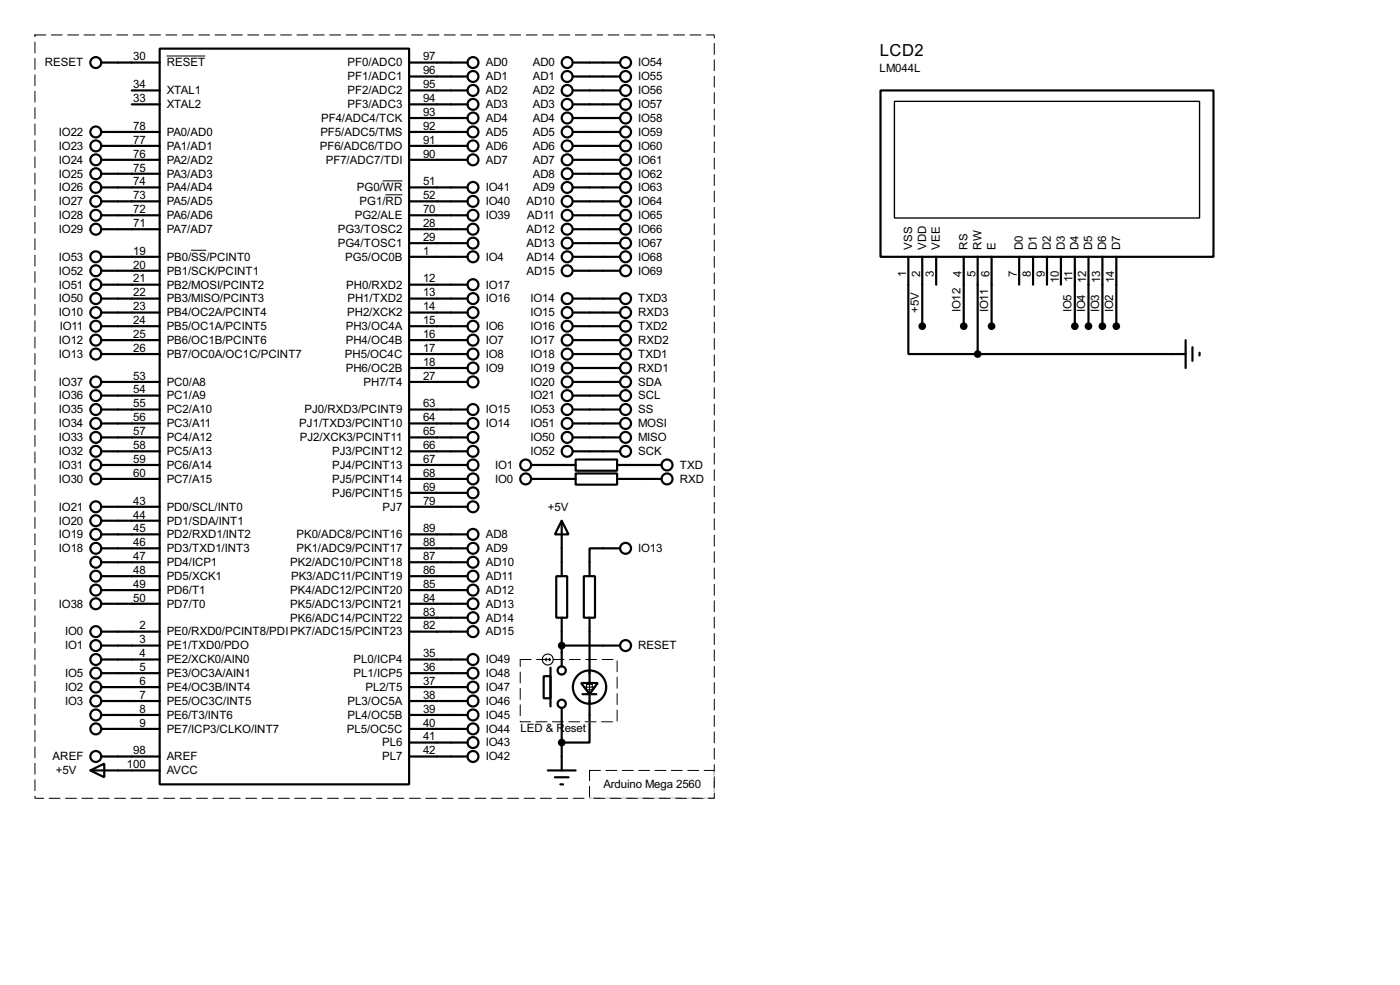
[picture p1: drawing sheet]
<svg xmlns="http://www.w3.org/2000/svg" width="256mm" height="180mm" viewBox="0 0 256 180" stroke-linecap="round" stroke-linejoin="round" font-family="sans-serif">
<g fill="none" stroke="#000" stroke-width=".4">
<path d="M18.6 11.5h10.7M24.2 16.6h5.1M24.2 19.1h5.1M29.3 8.9h45.7v134.7h-45.7zM75 11.5h10.7M75 14h10.7M75 16.6h10.7M75 19.1h10.7M105 11.5h8.6M105 14h8.6M105 16.6h8.6M105 19.1h8.6"/>
<path d="M161.3 16.6h61v30.4h-61zM18.6 24.2h10.7M18.6 26.7h10.7M18.6 29.3h10.7M18.6 31.8h10.7M18.6 34.3h10.7M18.6 36.9h10.7M18.6 39.4h10.7M75 24.2h10.7M75 26.7h10.7M75 29.3h10.7M75 34.3h10.7"/>
<path d="M75 36.9h10.7M75 39.4h10.7M75 21.6h10.7M105 24.2h8.6M105 26.7h8.6M105 29.3h8.6M105 31.8h8.6M105 34.3h8.6M105 36.9h8.6M105 39.4h8.6M105 21.6h8.6M18.6 42h10.7"/>
<path d="M18.6 47h10.7M18.6 49.6h10.7M18.6 52.1h10.7M18.6 54.7h10.7M18.6 57.2h10.7M18.6 59.7h10.7M75 42h10.7M75 47h10.7M75 52.1h10.7M75 54.7h10.7M75 57.2h10.7M75 59.7h10.7"/>
<path d="M75 44.5h10.7M105 42h8.6M105 47h8.6M105 49.6h8.6M105 54.7h8.6M105 57.2h8.6M105 59.7h8.6M105 44.5h8.6M166.4 47v17.8h12.7M169 47v12.7M171.5 47v5.1M176.6 47v12.7"/>
<path d="M179.1 47v17.8M181.7 47v12.7M186.7 47v5.1M189.3 47v5.1M191.8 47v5.1M194.4 47v5.1M196.9 47v12.7M199.4 47v12.7M202 47v12.7M204.5 47v12.7M18.6 62.3h10.7M18.6 64.8h10.7"/>
<path d="M18.6 69.9h10.7M18.6 72.4h10.7M18.6 75h10.7M18.6 77.5h10.7M75 62.3h10.7M75 64.8h10.7M75 69.9h10.7M75 75h10.7M75 77.5h10.7M75 67.4h10.7M105 62.3h8.6M105 64.8h8.6"/>
<path d="M105 69.9h8.6M105 72.4h8.6M105 75h8.6M105 77.5h8.6M105 67.4h8.6M179.1 64.8h38.1M217.2 62.3v5.1M218.5 63.6v2.5M219.8 64.6v.5M18.6 87.7h10.7M18.6 85.1h10.7M18.6 80.1h10.7"/>
<path d="M18.6 82.6h10.7M18.6 92.8h10.7M18.6 95.3h10.7M18.6 97.8h10.7M75 87.7h10.7M75 85.1h10.7M75 80.1h10.7M75 82.6h10.7M75 92.8h10.7M75 97.8h10.7M75 90.2h10.7M97.3 87.7h8.2"/>
<path d="M97.3 85.1h8.2M102.9 95.3l1.3 2.5h-2.5zM102.9 95.3v10.2M105 80.1h8.6M105 82.6h8.6M105.5 86.7h7.6v2h-7.6zM105.5 84.1h7.6v2.1h-7.6zM113.1 87.7h8.1M113.1 85.1h8.1M18.6 100.4h10.7M18.6 102.9h10.7M18.6 105.5h10.7"/>
<path d="M18.6 108h10.7M18.6 110.5h10.7M18.6 115.6h10.7M18.6 118.2h10.7M75 100.4h10.7M75 102.9h10.7M75 105.5h10.7M75 108h10.7M75 110.5h10.7M75 115.6h10.7M75 113.1h10.7M101.9 105.5h2v7.6h-2z"/>
<path d="M102.9 118.2h10.7M102.9 113.1v8.9M107 105.5h2v7.6h-2zM108 113.1v11.9M113.6 100.4h-5.6v5.1M18.6 120.7h10.7M18.6 123.2h10.7M18.6 125.8h10.7M18.6 128.3h10.7M18.6 130.9h10.7M18.6 133.4h10.7M18.6 138.5h10.7"/>
<path d="M75 120.7h10.7M75 123.2h10.7M75 125.8h10.7M75 128.3h10.7M75 130.9h10.7M75 133.4h10.7M75 138.5h10.7M75 135.9h10.7M99.6 123.8h1.3v4h-1.3zM100.9 122.2v7.1M102.9 129.6v11.4M106.5 125h3l-1.5 2.1z"/>
<path d="M106.7 127.1h2.6M108 127.1v8.8h-5.1M16.6 141l2.5-1.2v2.5zM16.6 141h12.7M100.4 141h5.1M101.7 142.3h2.5M102.7 143.6h.5"/>
<circle cx="17.5" cy="11.5" r="1"/>
<circle cx="86.6" cy="11.5" r="1"/>
<circle cx="86.6" cy="14" r="1"/>
<circle cx="86.6" cy="19.1" r="1"/>
<circle cx="86.6" cy="16.6" r="1"/>
<circle cx="103.9" cy="11.5" r="1"/>
<circle cx="103.9" cy="14" r="1"/>
<circle cx="103.9" cy="16.6" r="1"/>
<circle cx="103.9" cy="19.1" r="1"/>
<circle cx="114.6" cy="11.5" r="1"/>
<circle cx="114.6" cy="14" r="1"/>
<circle cx="114.6" cy="16.6" r="1"/>
<circle cx="114.6" cy="19.1" r="1"/>
<circle cx="17.5" cy="26.7" r="1"/>
<circle cx="17.5" cy="34.3" r="1"/>
<circle cx="17.5" cy="31.8" r="1"/>
<circle cx="17.5" cy="36.9" r="1"/>
<circle cx="17.5" cy="29.3" r="1"/>
<circle cx="17.5" cy="39.4" r="1"/>
<circle cx="17.5" cy="24.2" r="1"/>
<circle cx="86.6" cy="36.9" r="1"/>
<circle cx="86.6" cy="39.4" r="1"/>
<circle cx="86.6" cy="26.7" r="1"/>
<circle cx="86.6" cy="29.3" r="1"/>
<circle cx="86.6" cy="34.3" r="1"/>
<circle cx="86.6" cy="24.2" r="1"/>
<circle cx="86.6" cy="21.6" r="1"/>
<circle cx="103.9" cy="26.7" r="1"/>
<circle cx="103.9" cy="36.9" r="1"/>
<circle cx="103.9" cy="31.8" r="1"/>
<circle cx="103.9" cy="29.3" r="1"/>
<circle cx="103.9" cy="39.4" r="1"/>
<circle cx="103.9" cy="34.3" r="1"/>
<circle cx="103.9" cy="21.6" r="1"/>
<circle cx="103.9" cy="24.2" r="1"/>
<circle cx="114.6" cy="39.4" r="1"/>
<circle cx="114.6" cy="34.3" r="1"/>
<circle cx="114.6" cy="36.9" r="1"/>
<circle cx="114.6" cy="26.7" r="1"/>
<circle cx="114.6" cy="31.8" r="1"/>
<circle cx="114.6" cy="29.3" r="1"/>
<circle cx="114.6" cy="21.6" r="1"/>
<circle cx="114.6" cy="24.2" r="1"/>
<circle cx="17.5" cy="42" r="1"/>
<circle cx="17.5" cy="47" r="1"/>
<circle cx="17.5" cy="49.6" r="1"/>
<circle cx="17.5" cy="52.1" r="1"/>
<circle cx="17.5" cy="57.2" r="1"/>
<circle cx="17.5" cy="54.7" r="1"/>
<circle cx="17.5" cy="59.7" r="1"/>
<circle cx="86.6" cy="42" r="1"/>
<circle cx="86.6" cy="44.5" r="1"/>
<circle cx="86.6" cy="47" r="1"/>
<circle cx="86.6" cy="52.1" r="1"/>
<circle cx="86.6" cy="54.7" r="1"/>
<circle cx="86.6" cy="57.2" r="1"/>
<circle cx="86.6" cy="59.7" r="1"/>
<circle cx="103.9" cy="47" r="1"/>
<circle cx="103.9" cy="49.6" r="1"/>
<circle cx="103.9" cy="44.5" r="1"/>
<circle cx="103.9" cy="42" r="1"/>
<circle cx="103.9" cy="57.2" r="1"/>
<circle cx="103.9" cy="59.7" r="1"/>
<circle cx="103.9" cy="54.7" r="1"/>
<circle cx="114.6" cy="47" r="1"/>
<circle cx="114.6" cy="49.6" r="1"/>
<circle cx="114.6" cy="44.5" r="1"/>
<circle cx="114.6" cy="42" r="1"/>
<circle cx="114.6" cy="59.7" r="1"/>
<circle cx="114.6" cy="57.2" r="1"/>
<circle cx="114.6" cy="54.7" r="1"/>
<circle cx="17.5" cy="72.4" r="1"/>
<circle cx="17.5" cy="75" r="1"/>
<circle cx="17.5" cy="64.8" r="1"/>
<circle cx="17.5" cy="69.9" r="1"/>
<circle cx="17.5" cy="62.3" r="1"/>
<circle cx="17.5" cy="77.5" r="1"/>
<circle cx="86.6" cy="67.4" r="1"/>
<circle cx="86.6" cy="75" r="1"/>
<circle cx="86.6" cy="64.8" r="1"/>
<circle cx="86.6" cy="69.9" r="1"/>
<circle cx="86.6" cy="62.3" r="1"/>
<circle cx="86.6" cy="77.5" r="1"/>
<circle cx="103.9" cy="62.3" r="1"/>
<circle cx="103.9" cy="64.8" r="1"/>
<circle cx="103.9" cy="69.9" r="1"/>
<circle cx="103.9" cy="72.4" r="1"/>
<circle cx="103.9" cy="67.4" r="1"/>
<circle cx="103.9" cy="75" r="1"/>
<circle cx="103.9" cy="77.5" r="1"/>
<circle cx="114.6" cy="67.4" r="1"/>
<circle cx="114.6" cy="72.4" r="1"/>
<circle cx="114.6" cy="62.3" r="1"/>
<circle cx="114.6" cy="64.8" r="1"/>
<circle cx="114.6" cy="75" r="1"/>
<circle cx="114.6" cy="77.5" r="1"/>
<circle cx="114.6" cy="69.9" r="1"/>
<circle cx="17.5" cy="82.6" r="1"/>
<circle cx="17.5" cy="80.1" r="1"/>
<circle cx="17.5" cy="87.7" r="1"/>
<circle cx="17.5" cy="95.3" r="1"/>
<circle cx="17.5" cy="85.1" r="1"/>
<circle cx="17.5" cy="97.8" r="1"/>
<circle cx="17.5" cy="92.8" r="1"/>
<circle cx="86.6" cy="97.8" r="1"/>
<circle cx="86.6" cy="85.1" r="1"/>
<circle cx="86.6" cy="90.2" r="1"/>
<circle cx="86.6" cy="82.6" r="1"/>
<circle cx="86.6" cy="87.7" r="1"/>
<circle cx="86.6" cy="92.8" r="1"/>
<circle cx="86.6" cy="80.1" r="1"/>
<circle cx="96.3" cy="85.1" r="1"/>
<circle cx="96.3" cy="87.7" r="1"/>
<circle cx="103.9" cy="82.6" r="1"/>
<circle cx="103.9" cy="80.1" r="1"/>
<circle cx="114.6" cy="82.6" r="1"/>
<circle cx="114.6" cy="80.1" r="1"/>
<circle cx="122.2" cy="85.1" r="1"/>
<circle cx="122.2" cy="87.7" r="1"/>
<circle cx="17.5" cy="118.2" r="1"/>
<circle cx="17.5" cy="105.5" r="1"/>
<circle cx="17.5" cy="102.9" r="1"/>
<circle cx="17.5" cy="115.6" r="1"/>
<circle cx="17.5" cy="110.5" r="1"/>
<circle cx="17.5" cy="108" r="1"/>
<circle cx="17.5" cy="100.4" r="1"/>
<circle cx="86.6" cy="108" r="1"/>
<circle cx="86.6" cy="110.5" r="1"/>
<circle cx="86.6" cy="115.6" r="1"/>
<circle cx="86.6" cy="105.5" r="1"/>
<circle cx="86.6" cy="113.1" r="1"/>
<circle cx="86.6" cy="100.4" r="1"/>
<circle cx="86.6" cy="102.9" r="1"/>
<circle cx="114.6" cy="100.4" r="1"/>
<circle cx="114.6" cy="118.2" r="1"/>
<circle cx="17.5" cy="138.5" r="1"/>
<circle cx="17.5" cy="128.3" r="1"/>
<circle cx="17.5" cy="130.9" r="1"/>
<circle cx="17.5" cy="120.7" r="1"/>
<circle cx="17.5" cy="133.4" r="1"/>
<circle cx="17.5" cy="125.8" r="1"/>
<circle cx="17.5" cy="123.2" r="1"/>
<circle cx="86.6" cy="128.3" r="1"/>
<circle cx="86.6" cy="138.5" r="1"/>
<circle cx="86.6" cy="120.7" r="1"/>
<circle cx="86.6" cy="133.4" r="1"/>
<circle cx="86.6" cy="123.2" r="1"/>
<circle cx="86.6" cy="125.8" r="1"/>
<circle cx="86.6" cy="130.9" r="1"/>
<circle cx="86.6" cy="135.9" r="1"/>
<circle cx="102.9" cy="128.8" r=".75"/>
<circle cx="102.9" cy="122.7" r=".75"/>
<circle cx="108" cy="125.8" r="3.1"/>
</g>
<path d="M6.4 6.4h124.5v139.7h-124.5zM95.3 120.7h17.8v11.4h-17.8zM108 141h22.9v5.1h-22.9z" fill="none" stroke="#fff" stroke-width=".18"/>
<path d="M6.4 6.4h124.5v139.7h-124.5zM95.3 120.7h17.8v11.4h-17.8zM108 141h22.9v5.1h-22.9z" fill="none" stroke="#000" stroke-width=".18" stroke-dasharray="2 1"/>
<path d="M30.5 10.3h7.1M70.1 33.1h3.6M70.6 35.7h3.1M35 45.8h2.8" fill="none" stroke="#000" stroke-width=".18"/>
<g fill="none" stroke="#000" stroke-width=".2">
<path d="M99.9 120.7h1M99.9 120.7l.2 .3M100.1 120.5l-.2 .2M100.6 120.5l.3 .2M100.9 120.7l-.3 .3M107 125.8h2M107.5 125.3h1v1h-1zM108 124.8v2"/>
<circle cx="100.3" cy="120.7" r="1"/>
</g>
<g fill="#000" stroke="#000" stroke-width=".4">
<circle cx="168.9" cy="59.7" r=".5"/>
<circle cx="176.5" cy="59.7" r=".5"/>
<circle cx="181.6" cy="59.7" r=".5"/>
<circle cx="196.9" cy="59.7" r=".5"/>
<circle cx="199.4" cy="59.7" r=".5"/>
<circle cx="201.9" cy="59.7" r=".5"/>
<circle cx="204.5" cy="59.7" r=".5"/>
<circle cx="179.1" cy="64.8" r=".5"/>
<circle cx="102.9" cy="118.2" r=".5"/>
<circle cx="102.9" cy="135.9" r=".5"/>
</g>
<path d="M163.9 18.6h55.9v21.3h-55.9z" fill="none" stroke="#000" stroke-width=".25"/>
<text font-size="3.4" x="161.2" y="10.2">LCD2</text>
<g font-size="2.4">
<text x="24.4" y="11.1">30</text>
<text x="77.5" y="11.1">97</text>
<text x="8.2" y="12.2">RESET</text>
<text x="24.4" y="16.2">34</text>
<text x="30.5" y="12.2">RESET</text>
<text x="30.5" y="17.3">XTAL1</text>
<text x="63.7" y="17.3">PF2/ADC2</text>
<text x="63.7" y="14.7">PF1/ADC1</text>
<text x="63.7" y="12.2">PF0/ADC0</text>
<text x="77.5" y="16.2">95</text>
<text x="77.5" y="13.6">96</text>
<text x="89" y="12.2">AD0</text>
<text x="89" y="14.7">AD1</text>
<text x="89" y="17.3">AD2</text>
<text x="97.6" y="12.2">AD0</text>
<text x="97.6" y="14.7">AD1</text>
<text x="97.6" y="17.3">AD2</text>
<text x="116.9" y="12.2">IO54</text>
<text x="116.9" y="14.7">IO55</text>
<text x="116.9" y="17.3">IO56</text>
<text x="161.1" y="13.2">LM044L</text>
<text x="24.4" y="18.7">33</text>
<text x="24.4" y="23.8">78</text>
<text x="30.5" y="19.8">XTAL2</text>
<text x="58.8" y="22.3">PF4/ADC4/TCK</text>
<text x="63.7" y="19.8">PF3/ADC3</text>
<text x="77.5" y="23.8">92</text>
<text x="77.5" y="21.2">93</text>
<text x="77.5" y="18.7">94</text>
<text x="89" y="19.8">AD3</text>
<text x="89" y="22.3">AD4</text>
<text x="97.6" y="19.8">AD3</text>
<text x="97.6" y="22.3">AD4</text>
<text x="116.9" y="19.8">IO57</text>
<text x="116.9" y="22.3">IO58</text>
<text x="10.8" y="24.9">IO22</text>
<text x="10.8" y="27.4">IO23</text>
<text x="10.8" y="30">IO24</text>
<text x="24.4" y="28.9">76</text>
<text x="24.4" y="26.3">77</text>
<text x="30.5" y="30">PA2/AD2</text>
<text x="30.5" y="27.4">PA1/AD1</text>
<text x="30.5" y="24.9">PA0/AD0</text>
<text x="58.6" y="27.4">PF6/ADC6/TDO</text>
<text x="58.7" y="24.9">PF5/ADC5/TMS</text>
<text x="59.7" y="30">PF7/ADC7/TDI</text>
<text x="77.5" y="28.9">90</text>
<text x="77.5" y="26.3">91</text>
<text x="89" y="27.4">AD6</text>
<text x="89" y="24.9">AD5</text>
<text x="89" y="30">AD7</text>
<text x="97.6" y="24.9">AD5</text>
<text x="97.6" y="27.4">AD6</text>
<text x="97.6" y="30">AD7</text>
<text x="116.9" y="24.9">IO59</text>
<text x="116.9" y="27.4">IO60</text>
<text x="116.9" y="30">IO61</text>
<text x="10.8" y="32.5">IO25</text>
<text x="10.8" y="35">IO26</text>
<text x="24.4" y="33.9">74</text>
<text x="24.4" y="31.4">75</text>
<text x="30.5" y="35">PA4/AD4</text>
<text x="30.5" y="32.5">PA3/AD3</text>
<text x="65.4" y="35">PG0/WR</text>
<text x="77.5" y="33.9">51</text>
<text x="89" y="35">IO41</text>
<text x="97.6" y="32.5">AD8</text>
<text x="97.6" y="35">AD9</text>
<text x="116.9" y="32.5">IO62</text>
<text x="116.9" y="35">IO63</text>
<text x="10.8" y="37.6">IO27</text>
<text x="10.8" y="40.1">IO28</text>
<text x="24.4" y="41.6">71</text>
<text x="24.4" y="39">72</text>
<text x="24.4" y="36.5">73</text>
<text x="30.5" y="40.1">PA6/AD6</text>
<text x="30.5" y="37.6">PA5/AD5</text>
<text x="65" y="40.1">PG2/ALE</text>
<text x="65.9" y="37.6">PG1/RD</text>
<text x="77.5" y="41.6">28</text>
<text x="77.5" y="36.5">52</text>
<text x="77.5" y="39">70</text>
<text x="89" y="37.6">IO40</text>
<text x="89" y="40.1">IO39</text>
<text x="96.4" y="37.6">AD10</text>
<text x="96.6" y="40.1">AD11</text>
<text x="116.9" y="37.6">IO64</text>
<text x="116.9" y="40.1">IO65</text>
<text x="10.8" y="42.7">IO29</text>
<text x="10.8" y="47.7">IO53</text>
<text x="24.4" y="46.6">19</text>
<text x="30.5" y="47.7">PB0/SS/PCINT0</text>
<text x="30.5" y="42.7">PA7/AD7</text>
<text x="61.9" y="42.7">PG3/TOSC2</text>
<text x="61.9" y="45.2">PG4/TOSC1</text>
<text x="63.2" y="47.7">PG5/OC0B</text>
<text x="77.5" y="46.6">1</text>
<text x="77.5" y="44.1">29</text>
<text x="89" y="47.7">IO4</text>
<text x="96.4" y="42.7">AD12</text>
<text x="96.4" y="45.2">AD13</text>
<text x="96.4" y="47.7">AD14</text>
<text x="116.9" y="42.7">IO66</text>
<text x="116.9" y="45.2">IO67</text>
<text x="116.9" y="47.7">IO68</text>
<text x="167.1" y="45.7" transform="rotate(-90 167.1 45.7)">VSS</text>
<text x="169.7" y="45.7" transform="rotate(-90 169.7 45.7)">VDD</text>
<text x="172.2" y="45.7" transform="rotate(-90 172.2 45.7)">VEE</text>
<text x="177.3" y="45.7" transform="rotate(-90 177.3 45.7)">RS</text>
<text x="179.8" y="45.7" transform="rotate(-90 179.8 45.7)">RW</text>
<text x="182.4" y="45.7" transform="rotate(-90 182.4 45.7)">E</text>
<text x="187.4" y="45.7" transform="rotate(-90 187.4 45.7)">D0</text>
<text x="190" y="45.7" transform="rotate(-90 190 45.7)">D1</text>
<text x="192.5" y="45.7" transform="rotate(-90 192.5 45.7)">D2</text>
<text x="195.1" y="45.7" transform="rotate(-90 195.1 45.7)">D3</text>
<text x="197.6" y="45.7" transform="rotate(-90 197.6 45.7)">D4</text>
<text x="200.1" y="45.7" transform="rotate(-90 200.1 45.7)">D5</text>
<text x="202.7" y="45.7" transform="rotate(-90 202.7 45.7)">D6</text>
<text x="205.2" y="45.7" transform="rotate(-90 205.2 45.7)">D7</text>
<text x="10.8" y="50.3">IO52</text>
<text x="10.8" y="52.8">IO51</text>
<text x="24.4" y="49.2">20</text>
<text x="24.4" y="51.7">21</text>
<text x="30.5" y="50.3">PB1/SCK/PCINT1</text>
<text x="30.5" y="52.8">PB2/MOSI/PCINT2</text>
<text x="63.4" y="52.8">PH0/RXD2</text>
<text x="77.5" y="51.7">12</text>
<text x="89" y="52.8">IO17</text>
<text x="96.4" y="50.3">AD15</text>
<text x="116.9" y="50.3">IO69</text>
<text x="166" y="50.7" transform="rotate(-90 166 50.7)">1</text>
<text x="168.6" y="50.7" transform="rotate(-90 168.6 50.7)">2</text>
<text x="171.1" y="50.7" transform="rotate(-90 171.1 50.7)">3</text>
<text x="176.2" y="50.7" transform="rotate(-90 176.2 50.7)">4</text>
<text x="178.7" y="50.7" transform="rotate(-90 178.7 50.7)">5</text>
<text x="181.3" y="50.7" transform="rotate(-90 181.3 50.7)">6</text>
<text x="186.3" y="50.7" transform="rotate(-90 186.3 50.7)">7</text>
<text x="188.9" y="50.7" transform="rotate(-90 188.9 50.7)">8</text>
<text x="191.4" y="50.7" transform="rotate(-90 191.4 50.7)">9</text>
<text x="194" y="51.9" transform="rotate(-90 194 51.9)">10</text>
<text x="196.5" y="51.7" transform="rotate(-90 196.5 51.7)">11</text>
<text x="199" y="51.9" transform="rotate(-90 199 51.9)">12</text>
<text x="201.6" y="51.9" transform="rotate(-90 201.6 51.9)">13</text>
<text x="204.1" y="51.9" transform="rotate(-90 204.1 51.9)">14</text>
<text x="10.8" y="55.4">IO50</text>
<text x="10.8" y="57.9">IO10</text>
<text x="24.4" y="54.3">22</text>
<text x="24.4" y="56.8">23</text>
<text x="24.4" y="59.3">24</text>
<text x="30.5" y="55.4">PB3/MISO/PCINT3</text>
<text x="30.5" y="57.9">PB4/OC2A/PCINT4</text>
<text x="63.6" y="57.9">PH2/XCK2</text>
<text x="63.6" y="55.4">PH1/TXD2</text>
<text x="77.5" y="54.3">13</text>
<text x="77.5" y="56.8">14</text>
<text x="77.5" y="59.3">15</text>
<text x="89" y="55.4">IO16</text>
<text x="97.2" y="55.4">IO14</text>
<text x="97.2" y="57.9">IO15</text>
<text x="116.9" y="55.4">TXD3</text>
<text x="116.9" y="57.9">RXD3</text>
<text x="168.4" y="57.2" transform="rotate(-90 168.4 57.2)">+5V</text>
<text x="176" y="57.2" transform="rotate(-90 176 57.2)">IO12</text>
<text x="181.1" y="57.2" transform="rotate(-90 181.1 57.2)">IO11</text>
<text x="196.3" y="57.2" transform="rotate(-90 196.3 57.2)">IO5</text>
<text x="198.8" y="57.2" transform="rotate(-90 198.8 57.2)">IO4</text>
<text x="201.4" y="57.2" transform="rotate(-90 201.4 57.2)">IO3</text>
<text x="203.9" y="57.2" transform="rotate(-90 203.9 57.2)">IO2</text>
<text x="10.8" y="63">IO12</text>
<text x="10.8" y="65.5">IO13</text>
<text x="10.9" y="60.4">IO11</text>
<text x="24.4" y="61.9">25</text>
<text x="24.4" y="64.4">26</text>
<text x="30.5" y="60.4">PB5/OC1A/PCINT5</text>
<text x="30.5" y="63">PB6/OC1B/PCINT6</text>
<text x="30.5" y="65.5">PB7/OC0A/OC1C/PCINT7</text>
<text x="63.2" y="65.5">PH5/OC4C</text>
<text x="63.3" y="60.4">PH3/OC4A</text>
<text x="63.3" y="63">PH4/OC4B</text>
<text x="77.5" y="61.9">16</text>
<text x="77.5" y="64.4">17</text>
<text x="89" y="60.4">IO6</text>
<text x="89" y="63">IO7</text>
<text x="89" y="65.5">IO8</text>
<text x="97.2" y="60.4">IO16</text>
<text x="97.2" y="63">IO17</text>
<text x="97.2" y="65.5">IO18</text>
<text x="116.9" y="60.4">TXD2</text>
<text x="116.9" y="63">RXD2</text>
<text x="116.9" y="65.5">TXD1</text>
<text x="10.8" y="70.6">IO37</text>
<text x="24.4" y="69.5">53</text>
<text x="24.4" y="72">54</text>
<text x="30.5" y="70.6">PC0/A8</text>
<text x="63.3" y="68.1">PH6/OC2B</text>
<text x="66.6" y="70.6">PH7/T4</text>
<text x="77.5" y="67">18</text>
<text x="77.5" y="69.5">27</text>
<text x="89" y="68.1">IO9</text>
<text x="97.2" y="68.1">IO19</text>
<text x="97.2" y="70.6">IO20</text>
<text x="116.9" y="68.1">RXD1</text>
<text x="116.9" y="70.6">SDA</text>
<text x="10.8" y="73.1">IO36</text>
<text x="10.8" y="75.7">IO35</text>
<text x="24.4" y="74.6">55</text>
<text x="24.4" y="77.1">56</text>
<text x="30.5" y="73.1">PC1/A9</text>
<text x="30.5" y="75.7">PC2/A10</text>
<text x="55.8" y="75.7">PJ0/RXD3/PCINT9</text>
<text x="77.5" y="74.6">63</text>
<text x="77.5" y="77.1">64</text>
<text x="89" y="75.7">IO15</text>
<text x="97.2" y="73.1">IO21</text>
<text x="97.2" y="75.7">IO53</text>
<text x="116.9" y="73.1">SCL</text>
<text x="116.9" y="75.7">SS</text>
<text x="10.8" y="78.2">IO34</text>
<text x="10.8" y="80.8">IO33</text>
<text x="10.8" y="83.3">IO32</text>
<text x="24.4" y="79.7">57</text>
<text x="24.4" y="82.2">58</text>
<text x="30.5" y="78.2">PC3/A11</text>
<text x="30.5" y="80.8">PC4/A12</text>
<text x="30.5" y="83.3">PC5/A13</text>
<text x="54.8" y="78.2">PJ1/TXD3/PCINT10</text>
<text x="54.9" y="80.8">PJ2/XCK3/PCINT11</text>
<text x="60.8" y="83.3">PJ3/PCINT12</text>
<text x="77.5" y="79.7">65</text>
<text x="77.5" y="82.2">66</text>
<text x="89" y="78.2">IO14</text>
<text x="97.2" y="78.2">IO51</text>
<text x="97.2" y="80.8">IO50</text>
<text x="97.2" y="83.3">IO52</text>
<text x="116.9" y="78.2">MOSI</text>
<text x="116.9" y="80.8">MISO</text>
<text x="116.9" y="83.3">SCK</text>
<text x="10.8" y="85.8">IO31</text>
<text x="10.8" y="88.4">IO30</text>
<text x="24.4" y="84.7">59</text>
<text x="24.4" y="87.3">60</text>
<text x="30.5" y="85.8">PC6/A14</text>
<text x="30.5" y="88.4">PC7/A15</text>
<text x="60.8" y="85.8">PJ4/PCINT13</text>
<text x="60.8" y="88.4">PJ5/PCINT14</text>
<text x="77.5" y="84.7">67</text>
<text x="77.5" y="87.3">68</text>
<text x="77.5" y="89.8">69</text>
<text x="90.7" y="88.4">IO0</text>
<text x="90.7" y="85.8">IO1</text>
<text x="124.5" y="88.4">RXD</text>
<text x="124.5" y="85.8">TXD</text>
<text x="10.8" y="93.5">IO21</text>
<text x="24.4" y="92.4">43</text>
<text x="24.4" y="94.9">44</text>
<text x="30.5" y="93.5">PD0/SCL/INT0</text>
<text x="60.8" y="90.9">PJ6/PCINT15</text>
<text x="70.1" y="93.5">PJ7</text>
<text x="77.5" y="92.4">79</text>
<text x="100.4" y="93.5">+5V</text>
<text x="10.8" y="96">IO20</text>
<text x="10.8" y="98.5">IO19</text>
<text x="10.8" y="101.1">IO18</text>
<text x="24.4" y="97.4">45</text>
<text x="24.4" y="100">46</text>
<text x="30.5" y="96">PD1/SDA/INT1</text>
<text x="30.5" y="98.5">PD2/RXD1/INT2</text>
<text x="30.5" y="101.1">PD3/TXD1/INT3</text>
<text x="54.3" y="101.1">PK1/ADC9/PCINT17</text>
<text x="54.3" y="98.5">PK0/ADC8/PCINT16</text>
<text x="77.5" y="100">88</text>
<text x="77.5" y="97.4">89</text>
<text x="89" y="98.5">AD8</text>
<text x="89" y="101.1">AD9</text>
<text x="116.9" y="101.1">IO13</text>
<text x="24.4" y="102.5">47</text>
<text x="24.4" y="105.1">48</text>
<text x="24.4" y="107.6">49</text>
<text x="30.5" y="103.6">PD4/ICP1</text>
<text x="30.5" y="106.2">PD5/XCK1</text>
<text x="53.2" y="103.6">PK2/ADC10/PCINT18</text>
<text x="53.3" y="106.2">PK3/ADC11/PCINT19</text>
<text x="77.5" y="107.6">85</text>
<text x="77.5" y="105.1">86</text>
<text x="77.5" y="102.5">87</text>
<text x="89" y="103.6">AD10</text>
<text x="89" y="106.2">AD11</text>
<text x="10.8" y="111.2">IO38</text>
<text x="24.4" y="110.1">50</text>
<text x="30.5" y="108.7">PD6/T1</text>
<text x="30.5" y="111.2">PD7/T0</text>
<text x="53.2" y="113.8">PK6/ADC14/PCINT22</text>
<text x="53.2" y="111.2">PK5/ADC13/PCINT21</text>
<text x="53.2" y="108.7">PK4/ADC12/PCINT20</text>
<text x="77.5" y="112.7">83</text>
<text x="77.5" y="110.1">84</text>
<text x="89" y="108.7">AD12</text>
<text x="89" y="111.2">AD13</text>
<text x="89" y="113.8">AD14</text>
<text x="11.9" y="116.3">IO0</text>
<text x="11.9" y="118.9">IO1</text>
<text x="25.6" y="115.2">2</text>
<text x="25.6" y="117.8">3</text>
<text x="30.5" y="116.3">PE0/RXD0/PCINT8/PDIPK7/ADC15/PCINT23</text>
<text x="30.5" y="118.9">PE1/TXD0/PDO</text>
<text x="77.5" y="115.2">82</text>
<text x="89" y="116.3">AD15</text>
<text x="116.9" y="118.9">RESET</text>
<text x="11.9" y="123.9">IO5</text>
<text x="25.6" y="120.3">4</text>
<text x="25.6" y="122.8">5</text>
<text x="25.6" y="125.4">6</text>
<text x="30.5" y="121.4">PE2/XCK0/AIN0</text>
<text x="30.5" y="123.9">PE3/OC3A/AIN1</text>
<text x="64.8" y="121.4">PL0/ICP4</text>
<text x="64.8" y="123.9">PL1/ICP5</text>
<text x="77.5" y="120.3">35</text>
<text x="77.5" y="122.8">36</text>
<text x="77.5" y="125.4">37</text>
<text x="89" y="121.4">IO49</text>
<text x="89" y="123.9">IO48</text>
<text x="11.9" y="126.5">IO2</text>
<text x="11.9" y="129">IO3</text>
<text x="25.6" y="127.9">7</text>
<text x="25.6" y="130.5">8</text>
<text x="30.5" y="126.5">PE4/OC3B/INT4</text>
<text x="30.5" y="129">PE5/OC3C/INT5</text>
<text x="30.5" y="131.6">PE6/T3/INT6</text>
<text x="63.7" y="129">PL3/OC5A</text>
<text x="63.7" y="131.6">PL4/OC5B</text>
<text x="66.9" y="126.5">PL2/T5</text>
<text x="77.5" y="127.9">38</text>
<text x="77.5" y="130.5">39</text>
<text x="89" y="126.5">IO47</text>
<text x="89" y="129">IO46</text>
<text x="89" y="131.6">IO45</text>
<text x="25.6" y="133">9</text>
<text x="30.5" y="134.1">PE7/ICP3/CLKO/INT7</text>
<text x="63.5" y="134.1">PL5/OC5C</text>
<text x="70" y="136.6">PL6</text>
<text x="77.5" y="133">40</text>
<text x="77.5" y="135.5">41</text>
<text x="89" y="134.1">IO44</text>
<text x="89" y="136.6">IO43</text>
<text x="95.3" y="134">LED &amp; R</text>
<text x="103.5" y="134">eset</text>
<text x="9.6" y="139.2">AREF</text>
<text x="10.3" y="141.7">+5V</text>
<text x="23.3" y="140.6">100</text>
<text x="24.4" y="138.1">98</text>
<text x="30.5" y="139.2">AREF</text>
<text x="30.5" y="141.7">AVCC</text>
<text x="70" y="139.2">PL7</text>
<text x="77.5" y="138.1">42</text>
<text x="89" y="139.2">IO42</text>
<text x="110.5" y="144.2">Arduino Mega 2560</text>
</g>
</svg>
